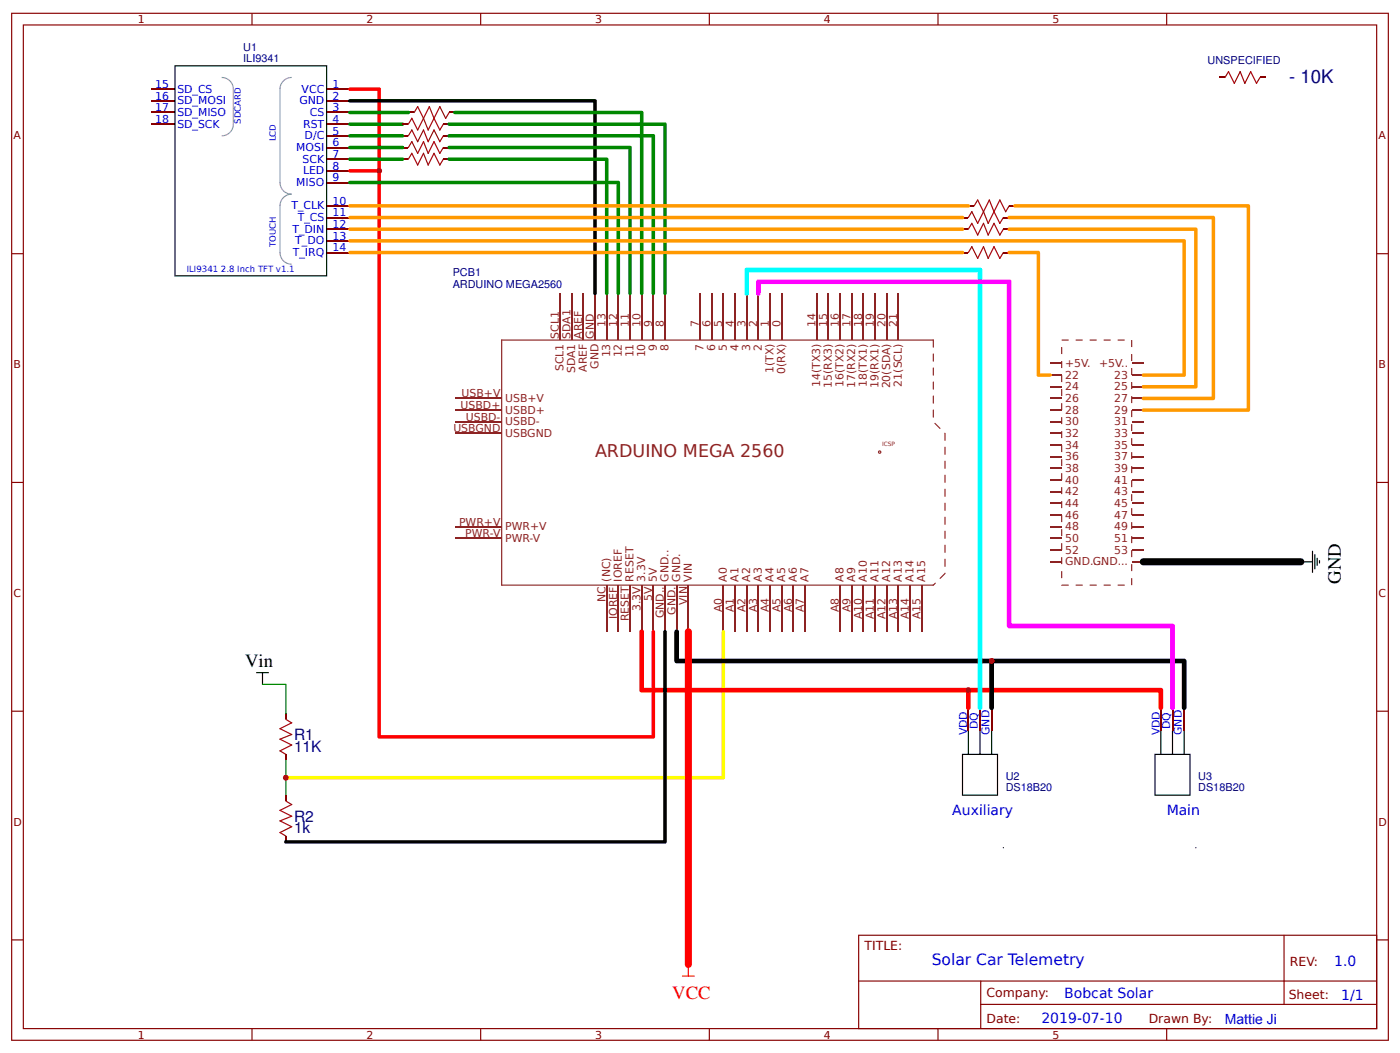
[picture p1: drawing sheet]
<svg xmlns="http://www.w3.org/2000/svg" width="317mm" height="239mm" viewBox="0 0 317 239" stroke-linecap="round" stroke-linejoin="round" font-family="sans-serif">
<g fill="#800">
<path d="M194.7 222.3h117.4l.1 .1-.1 .2h-117.3z"/>
<path d="M222.3 227.6h89.8l.1 .1-.1 .1h-89.7z"/>
<path d="M291.1 212l.2 .1v10.3l-.1 .2-.1-.2z"/>
<path d="M291.1 222.3l.2 .1v5.3l-.1 .1-.1-.1z"/>
<path d="M222.3 222.3l.2 .1v10.6l-.1 .1-.1-.1z"/>
<path d="M57 3v2.7h.3v-2.7zM108.9 3v2.7h.2v-2.7zM160.7 3v2.7h.3v-2.7zM212.6 3v2.7h.3v-2.7zM264.5 3v2.7h.2v-2.7zM2.6 57.4v.3h2.7v-.3zM312.2 57.4v.3h2.7v-.3zM2.6 109.2v.3h2.7v-.3zM312.2 109.2v.3h2.7v-.3zM2.6 161.1v.3h2.7v-.3zM312.2 161.1v.3h2.7v-.3zM2.6 213v.2h2.7v-.2zM312.2 213v.2h2.7v-.2zM57 233.2v2.6h.3v-2.6zM108.9 233.2v2.6h.2v-2.6zM160.7 233.2v2.6h.3v-2.6zM212.6 233.2v2.6h.3v-2.6zM264.5 233.2v2.6h.2v-2.6z"/>
<path d="M5.2 5.5v227.8h307.1v-227.8zM5.4 5.8h306.7v227.3h-306.7z"/>
<path d="M2.5 2.9v233.1h312.5v-233.1zM2.8 3.1h311.9v232.6h-311.9z"/>
<path d="M194.6 211.9v21.4h117.7v-21.4zM194.9 212.2h117.2v20.9h-117.2z"/>
</g>
<g fill="none" stroke="#8d2323" stroke-width=".26">
<path d="M127 66.5v10.6M129.6 66.5v10.6M132.3 66.5v10.6M134.9 66.5v10.6M137.6 66.5v10.6M140.2 66.5v10.6M142.9 66.5v10.6M145.5 66.5v10.6M148.2 66.5v10.6M150.8 66.5v10.6M158.8 66.5v10.6M161.4 66.5v10.6"/>
<path d="M164 66.5v10.6M166.7 66.5v10.6M169.3 66.5v10.6M172 66.5v10.6M174.6 66.5v10.6M177.3 66.5v10.6M185.2 66.5v10.6M187.9 66.5v10.6M190.5 66.5v10.6M193.1 66.5v10.6M195.8 66.5v10.6M198.4 66.5v10.6"/>
<path d="M201.1 66.5v10.6M203.7 66.5v10.6M103.2 98.3h10.6M103.2 95.6h10.6M103.2 93h10.6M103.2 90.3h10.6M238.1 98.3h2.7M238.1 95.6h2.7M238.1 93h2.7M238.1 90.3h2.7M238.1 82.4h2.7M238.1 85h2.7"/>
<path d="M238.1 87.7h2.7M256.6 98.3h2.7M256.6 95.6h2.7M256.6 93h2.7M256.6 90.3h2.7M256.6 82.4h2.7M256.6 85h2.7M256.6 87.7h2.7M103.2 119.4h10.6M238.1 119.4h2.7M238.1 100.9h2.7M238.1 103.6h2.7"/>
<path d="M238.1 106.2h2.7M238.1 108.8h2.7M238.1 111.5h2.7M238.1 114.1h2.7M238.1 116.8h2.7M256.6 119.4h2.7M256.6 100.9h2.7M256.6 103.6h2.7M256.6 106.2h2.7M256.6 108.8h2.7M256.6 111.5h2.7M256.6 114.1h2.7"/>
<path d="M256.6 116.8h2.7M103.2 122.1h10.6M137.6 132.7v10.5M140.2 132.7v10.5M142.9 132.7v10.5M145.5 132.7v10.5M148.2 132.7v10.5M150.8 132.7v10.5M153.5 132.7v10.5M156.1 132.7v10.5M164 132.7v10.5M166.7 132.7v10.5"/>
<path d="M169.3 132.7v10.5M172 132.7v10.5M174.6 132.7v10.5M177.3 132.7v10.5M179.9 132.7v10.5M182.6 132.7v10.5M190.5 132.7v10.5M193.1 132.7v10.5M195.8 132.7v10.5M198.4 132.7v10.5M201.1 132.7v10.5M203.7 132.7v10.5"/>
<path d="M206.4 132.7v10.5M209 132.7v10.5M238.1 122.1h2.7M238.1 124.7h2.7M238.1 127.4h2.7M256.6 122.1h2.7M256.6 124.7h2.7M256.6 127.4h2.7"/>
</g>
<g fill="#8d2323">
<path d="M113.7 77h98l.1 .1-.1 .1h-97.9z"/>
<path d="M113.7 132.6l98-.1 .1 .2-.1 .1h-97.9z"/>
<path d="M113.7 77l.2 .1v55.6l-.1 .1-.2-.1z"/>
<path d="M199.1 102.5a.4 .4 0 0 0 .8 0 .4 .4 0 0 0-.8 0zM199.4 102.5a.13 .13 0 0 1 .2 0 .13 .13 0 0 1-.2 0z"/>
<path d="M211.6 77l-.1 1.7 .2 .1 .1-.1v-1.6zM211.6 80.2l-.1 1.7 .2 .1 .1-.1v-1.6zM211.6 83.4l-.1 1.6 .2 .2 .1-.2v-1.6zM211.6 86.5l-.1 1.7 .2 .1 .1-.1v-1.6zM211.6 89.7l-.1 1.7 .2 .1 .1-.1v-1.6zM211.6 92.9l-.1 1.7 .2 .1 .1-.1v-1.6zM211.9 95.9v.2l1.2 1.1h.2v-.2l-1.2-1.1zM214.2 98.1v1.7l.1 .1 .1-.1v-1.5zM214.2 101.3v1.7l.1 .1 .1-.1v-1.6zM214.2 104.5v1.7l.1 .1 .1-.1v-1.6zM214.2 107.7v1.6l.1 .2 .1-.2v-1.6zM214.2 110.8v1.7l.1 .1 .1-.1v-1.6zM214.2 114v1.7l.1 .1 .1-.1v-1.6zM214.2 117.2v1.7l.1 .1 .1-.1v-1.6zM214.2 120.4v1.6l.1 .2 .1-.2v-1.6zM214.2 123.5v1.7l.1 .1 .1-.1v-1.6zM214.2 126.7v1.7l.1 .1 .1-.1v-1.6zM214.2 129.9l-1.1 1.1v.2l1.3-1.1v-.2zM212 132.1l-.4 .5v.2l.6-.5v-.2z"/>
<path d="M253.5 77v.2h1.6v-.2zM250.3 77v.2h1.6v-.2zM247.1 77v.2h1.6v-.2zM243.9 77v.2h1.6v-.2zM240.8 77v.2h1.6v-.2zM256.5 77.1v1.6h.3v-1.6zM240.6 78.7v1.6h.3v-1.6zM256.5 80.3v1.6h.3v-1.6zM240.6 81.9v1.5h.3v-1.5zM256.5 83.4v1.6h.3v-1.6zM240.6 85v1.6h.3v-1.6zM256.5 86.6v1.6h.3v-1.6zM240.6 88.2v1.6h.3v-1.6zM256.5 89.8v1.6h.3v-1.6zM240.6 91.4v1.6h.3v-1.6zM256.5 93v1.6h.3v-1.6zM240.6 94.6v1.5h.3v-1.5zM256.5 96.1v1.6h.3v-1.6zM240.6 97.7v1.6h.3v-1.6zM256.5 99.3v1.6h.3v-1.6zM240.6 100.9v1.6h.3v-1.6zM256.5 102.5v1.6h.3v-1.6zM240.6 104.1v1.6h.3v-1.6zM256.5 105.7v1.6h.3v-1.6zM240.6 107.3v1.5h.3v-1.5zM256.5 108.8v1.6h.3v-1.6zM240.6 110.4v1.6h.3v-1.6zM256.5 112v1.6h.3v-1.6zM240.6 113.6v1.6h.3v-1.6zM256.5 115.2v1.6h.3v-1.6zM240.6 116.8v1.6h.3v-1.6zM256.5 118.4v1.6h.3v-1.6zM240.6 120v1.5h.3v-1.5zM256.5 121.5v1.6h.3v-1.6zM240.6 123.1v1.6h.3v-1.6zM256.5 124.7v1.6h.3v-1.6zM240.6 126.3v1.6h.3v-1.6zM256.5 127.9v1.6h.3v-1.6zM240.6 129.5v1.6h.3v-1.6zM256.5 131.1v1.6h.3v-1.6zM243.9 132.5v.3h1.6v-.3zM247.1 132.5v.3h1.6v-.3zM250.3 132.5v.3h1.6v-.3zM253.5 132.5v.3h1.6v-.3zM240.8 132.5l-.2 .3h1.8v-.3z"/>
</g>
<path d="M59.4 152.4l.3 .1v2.7l-.2 .1-.1-.1zM58.1 152.4h2.8l.1 .1-.1 .1h-2.7z" fill="#000"/>
<g fill="#a00000">
<path d="M64.7 163l1.5 .8 .1 .2h-.2l-1.3-.8z"/>
<path d="M63.4 165.1l2.8 1.3 .1 .2h-.2l-2.7-1.3z"/>
<path d="M63.4 165.1l2.7-1.3h.2l-.1 .2-2.6 1.3z"/>
</g>
<path d="M64.7 161.8h.3v1.3h-.3z" fill="#800"/>
<g fill="#a00000">
<path d="M63.4 170.1l2.7-1.3 .2 .1-.1 .1-2.6 1.4z"/>
<path d="M63.4 167.5l2.7-1.1 .2 .1-.1 .1-2.7 1.1z"/>
<path d="M63.4 167.5l2.8 1.3 .1 .2h-.2l-2.7-1.3z"/>
<path d="M63.4 170.1l1.5 .8v.2h-.1l-1.4-.8z"/>
</g>
<path d="M64.7 171h.3v1.3h-.3z" fill="#800"/>
<g fill="#080">
<path d="M59.4 155.1h5.5v6.8l-.2-.1v-6.5h-5.2z"/>
<path d="M64.7 172.3h.3v8l-.2 .1-.1-.1z"/>
</g>
<path d="M64.5 176l.3-.1h98.8v-32.7l.4-.3 .4 .2v33.2l-.2 .4h-99.4l-.3-.2z" fill="#ff0"/>
<g fill="#a00000">
<path d="M64.7 181.5l1.5 .8 .1 .2h-.2l-1.3-.8z"/>
<path d="M63.4 183.6l2.8 1.3 .1 .2-.2 .1-2.7-1.4z"/>
<path d="M63.4 183.6l2.7-1.3h.2l-.1 .2-2.6 1.3z"/>
</g>
<path d="M64.7 180.3h.3v1.3h-.3z" fill="#800"/>
<g fill="#a00000">
<path d="M63.4 188.7l2.7-1.4 .2 .1-.1 .1-2.6 1.4z"/>
<path d="M63.4 186l2.7-1.1 .2 .1-.1 .2-2.7 1z"/>
<path d="M63.4 186l2.8 1.3 .1 .2-.2 .1-2.7-1.4z"/>
<path d="M63.4 188.7l1.5 .7v.2l-.1 .1-1.4-.8z"/>
</g>
<path d="M64.7 189.5h.3v1.4h-.3z" fill="#800"/>
<g fill="none" stroke="#800" stroke-width=".26">
<path d="M34.4 20.2h5.3M34.4 22.9h5.3M34.4 25.5h5.3M34.4 28.2h5.3M74.1 20.2h5.3M74.1 22.9h5.3M74.1 25.5h5.3M74.1 28.2h5.3M74.1 30.8h5.3M74.1 33.4h5.3M74.1 36.1h5.3M74.1 38.7h5.3"/>
<path d="M74.1 41.4h5.3M74.1 46.7h5.3M74.1 49.3h5.3M74.1 52h5.3M74.1 54.6h5.3M74.1 57.3h5.3"/>
</g>
<path d="M39.6 14.8v47.9h34.6v-47.9zM39.8 15.1h34.2v47.3h-34.2z" fill="#000"/>
<g fill="#999">
<path d="M63.4 20.1l.2 .1v21.2l-.1 .1-.1-.1z"/>
<path d="M63.4 46.6l.2 .1v10.6l-.1 .1-.1-.1z"/>
<path d="M64.1 44.8l1.3-.8 .7-.1v.3a2.51 2.51 0 0 0-2.5 2.5h-.2l.1-.8z"/>
<path d="M63.4 57.3h.2a2.51 2.51 0 0 0 2.5 2.5v.2h-.6l-1.2-.6-.7-1z"/>
<path d="M63.4 41.4h.2a2.51 2.51 0 0 0 2.5 2.5v.3l-.6-.1-1.2-.6-.7-1z"/>
<path d="M64.1 18.3l1.3-.8 .7-.1v.3a2.51 2.51 0 0 0-2.5 2.5h-.2l.1-.7z"/>
<path d="M52.8 20.1l.2 .1v8l-.1 .1-.1-.1z"/>
<path d="M50.3 17.4l1.1 .3 1 .7 .6 1.2v.6h-.2a2.51 2.51 0 0 0-2.5-2.5z"/>
<path d="M50.3 30.7a2.51 2.51 0 0 0 2.5-2.6l.2 .1-.1 .7-.6 1.2-1.3 .7-.7 .1z"/>
</g>
<path d="M79.1 19.9l.3-.1h6.6l.4 .4v146.5h61.4v-23.5l.1-.2 .3-.2 .2 .2 .2 .2v23.9l-.3 .3-62.3 .1-.4-.3v-146.6h-6.3l-.3-.3z" fill="#f00"/>
<path d="M79.1 22.6l.3-.1 55.8 .1 .1 .3v43.9l-.5 .1-.3-.4v-43.2h-55.1l-.4-.3z" fill="#000"/>
<g fill="#a00000">
<path d="M101.8 25.4l.2 .2-1 1.3v-.1z"/>
<path d="M99.7 24.1l.2 .1-1.4 2.7h-.1l-.1-.1z"/>
<path d="M99.7 24.1h.2l1.3 2.7-.1 .1h-.1z"/>
</g>
<path d="M101.9 25.4h1.3v.2h-1.3z" fill="#800"/>
<g fill="#a00000">
<path d="M94.6 24.1h.2l1.4 2.7-.1 .1h-.2z"/>
<path d="M97.3 24.1h.2l1.1 2.7-.1 .1h-.2z"/>
<path d="M97.3 24.1l.2 .1-1.3 2.7h-.2l-.1-.1z"/>
<path d="M94.6 24.1l.2 .1-.9 1.4-.1-.2z"/>
</g>
<path d="M92.6 25.4h1.3v.2h-1.3z" fill="#800"/>
<g fill="#080">
<path d="M79.1 25.2l.3-.1h13.2l.3 .1 .1 .3-.4 .4h-13.2l-.4-.2z"/>
<path d="M102.9 25.2l.3-.1 42.6 .1 .1 .3-.1 41.3-.4 .1-.3-.4v-40.6h-41.9l-.4-.2z"/>
<path d="M79.1 27.9l.3-.1h11.9l.3 .1 .1 .3-.4 .3h-11.9l-.4-.2z"/>
</g>
<g fill="#a00000">
<path d="M100.4 28.1l.3 .1-1 1.4-.1-.2z"/>
<path d="M98.3 26.7l.2 .2-1.3 2.6-.2 .1v-.2z"/>
<path d="M98.3 26.7l.2 .1 1.4 2.6-.1 .2-.2-.1z"/>
</g>
<path d="M100.5 28h1.4v.3h-1.4z" fill="#800"/>
<g fill="#a00000">
<path d="M93.3 26.7l.2 .1 1.3 2.6v.2l-.2-.1z"/>
<path d="M96 26.7l.2 .1 1 2.6v.2l-.2-.1z"/>
<path d="M95.9 26.7l.3 .2-1.4 2.6-.1 .1-.1-.2z"/>
<path d="M93.3 26.7l.2 .2-1 1.4v-.2z"/>
</g>
<path d="M91.3 28h1.3v.3h-1.3z" fill="#800"/>
<path d="M101.6 27.9l.3-.1h49.2l.1 .4-.1 38.6-.4 .1-.3-.4v-38h-48.5l-.4-.2z" fill="#080"/>
<g fill="#a00000">
<path d="M100.4 30.7l.3 .2-1 1.3-.1-.1z"/>
<path d="M98.3 29.4l.2 .1-1.3 2.7h-.2v-.1z"/>
<path d="M98.3 29.4h.2l1.4 2.7-.1 .1h-.2z"/>
</g>
<path d="M100.5 30.7h1.4v.2h-1.4z" fill="#800"/>
<g fill="#a00000">
<path d="M93.3 29.4h.2l1.3 2.7v.1h-.2z"/>
<path d="M96 29.4h.2l1 2.7v.1h-.2z"/>
<path d="M95.9 29.4l.3 .1-1.4 2.7h-.1l-.1-.1z"/>
<path d="M93.3 29.4l.2 .1-1 1.4v-.2z"/>
</g>
<path d="M91.3 30.7h1.3v.2h-1.3z" fill="#800"/>
<g fill="#a00000">
<path d="M100.4 36l.3 .1-1 1.4-.1-.1z"/>
<path d="M98.3 34.7l.2 .1-1.3 2.7h-.2v-.1z"/>
<path d="M98.3 34.7h.2l1.4 2.7-.1 .1h-.2z"/>
</g>
<path d="M100.5 36h1.4v.2h-1.4z" fill="#800"/>
<g fill="#a00000">
<path d="M93.3 34.7h.2l1.3 2.7v.1h-.2z"/>
<path d="M96 34.7h.2l1 2.7v.1h-.2z"/>
<path d="M95.9 34.7l.3 .1-1.4 2.7h-.1l-.1-.1z"/>
<path d="M93.3 34.7l.2 .1-1 1.4v-.2z"/>
</g>
<path d="M91.3 36h1.3v.2h-1.3z" fill="#800"/>
<g fill="#a00000">
<path d="M100.4 33.4l.3 .1-1 1.4-.1-.2z"/>
<path d="M98.3 32l.2 .2-1.3 2.6-.2 .1v-.2z"/>
<path d="M98.3 32l.2 .1 1.4 2.6-.1 .2-.2-.1z"/>
</g>
<path d="M100.5 33.3h1.4v.3h-1.4z" fill="#800"/>
<g fill="#a00000">
<path d="M93.3 32l.2 .1 1.3 2.6v.2l-.2-.1z"/>
<path d="M96 32l.2 .1 1 2.6v.2l-.2-.1z"/>
<path d="M95.9 32l.3 .2-1.4 2.6-.1 .1-.1-.2z"/>
<path d="M93.3 32l.2 .2-1 1.4v-.2z"/>
</g>
<path d="M91.3 33.3h1.3v.3h-1.3z" fill="#800"/>
<g fill="#a00000">
<path d="M228.8 46.6l.2 .1-1 1.4v-.2z"/>
<path d="M226.7 45.3l.2 .1-1.4 2.7h-.1l-.1-.2z"/>
<path d="M226.7 45.3h.2l1.3 2.6-.1 .2h-.1z"/>
</g>
<path d="M228.9 46.5h1.3v.3h-1.3z" fill="#800"/>
<g fill="#a00000">
<path d="M221.6 45.3h.2l1.4 2.6-.1 .2h-.2z"/>
<path d="M224.3 45.3h.2l1.1 2.7-.1 .1-.2-.1z"/>
<path d="M224.3 45.3l.2 .1-1.3 2.7h-.2l-.1-.2z"/>
<path d="M221.6 45.3l.2 .1-.9 1.4-.1-.2z"/>
</g>
<path d="M219.6 46.5h1.3v.3h-1.3z" fill="#800"/>
<g fill="#080">
<path d="M79.1 30.5l.3-.1h11.9l.3 .1 .1 .3-.4 .4h-11.9l-.4-.2z"/>
<path d="M101.6 30.5l.3-.1 46.5 .1 .2 .3-.1 36-.5 .1-.2-.4v-35.3h-45.9l-.4-.2z"/>
<path d="M79.1 33.2l.3-.2h11.9l.3 .2 .1 .2-.4 .4h-11.9l-.4-.2z"/>
<path d="M101.6 33.2l.3-.2 41.2 .1 .2 .3-.1 33.4-.4 .1-.3-.4v-32.7h-40.6l-.4-.2z"/>
</g>
<g fill="#a00000">
<path d="M227.4 49.2l.3 .2-1 1.4-.1-.2z"/>
<path d="M225.3 47.9l.2 .1-1.3 2.7-.2 .1v-.2z"/>
<path d="M225.3 47.9h.2l1.4 2.7-.1 .2-.2-.1z"/>
</g>
<path d="M227.5 49.2h1.4v.2h-1.4z" fill="#800"/>
<g fill="#a00000">
<path d="M220.3 47.9h.2l1.3 2.7v.2l-.2-.1z"/>
<path d="M223 47.9h.2l1 2.7v.2l-.2-.1z"/>
<path d="M222.9 47.9l.3 .1-1.4 2.7-.1 .1-.1-.2z"/>
<path d="M220.3 47.9l.2 .2-1 1.3v-.1z"/>
</g>
<path d="M218.3 49.2h1.3v.2h-1.3z" fill="#800"/>
<g fill="#a00000">
<path d="M227.4 51.9l.3 .1-1 1.4-.1-.2z"/>
<path d="M225.3 50.5l.2 .2-1.3 2.7h-.2v-.2z"/>
<path d="M225.3 50.5l.2 .1 1.4 2.6-.1 .2-.2-.1z"/>
</g>
<path d="M227.5 51.8h1.4v.3h-1.4z" fill="#800"/>
<g fill="#a00000">
<path d="M220.3 50.5l.2 .1 1.3 2.6v.2l-.2-.1z"/>
<path d="M223 50.5l.2 .1 1 2.6v.2l-.2-.1z"/>
<path d="M222.9 50.5l.3 .2-1.4 2.7h-.1l-.1-.2z"/>
<path d="M220.3 50.5l.2 .2-1 1.4v-.2z"/>
</g>
<path d="M218.3 51.8h1.3v.3h-1.3z" fill="#800"/>
<g fill="#a00000">
<path d="M227.4 57.2l.3 .1-1 1.4-.1-.2z"/>
<path d="M225.3 55.8l.2 .2-1.3 2.6-.2 .1v-.2z"/>
<path d="M225.3 55.8l.2 .1 1.4 2.6-.1 .2-.2-.1z"/>
</g>
<path d="M227.5 57.1h1.4v.3h-1.4z" fill="#800"/>
<g fill="#a00000">
<path d="M220.3 55.8l.2 .1 1.3 2.6v.2l-.2-.1z"/>
<path d="M223 55.8l.2 .1 1 2.6v.2l-.2-.1z"/>
<path d="M222.9 55.8l.3 .2-1.4 2.6-.1 .1-.1-.2z"/>
<path d="M220.3 55.8l.2 .2-1 1.4v-.2z"/>
</g>
<path d="M218.3 57.1h1.3v.3h-1.3z" fill="#800"/>
<g fill="#080">
<path d="M79.1 35.8l.3-.1h11.9l.3 .1 .1 .3-.4 .4h-11.9l-.4-.3z"/>
<path d="M101.6 35.8l.3-.1 35.9 .1 .2 .3-.1 30.7-.5 .1-.2-.4v-30h-35.3l-.4-.3z"/>
</g>
<path d="M79.1 38.5l.3-.2h6.6l.3 .2 .1 .2-.4 .4h-6.6l-.4-.2z" fill="#f00"/>
<path d="M79.1 41.1l.3-.1h61l.2 .4v25.3l-.4 .2-.4-.4v-24.7h-60.4l-.4-.3z" fill="#080"/>
<g fill="#f90">
<path d="M79.1 46.4l.3-.1h140.2l.3 .1 .1 .3-.1 .2-.3 .2h-140.2l-.4-.3z"/>
<path d="M229.9 46.4l.3-.1 53.2 .1 .1 .3-.1 46.5-.3 .2h-23.8l-.3-.2-.1-.2 .1-.3 .3-.1h23.4v-45.5h-52.5l-.4-.3z"/>
<path d="M79.1 49l.3-.1h138.9l.3 .1 .1 .3-.1 .3-.3 .1h-138.9l-.4-.2z"/>
<path d="M228.6 49l.3-.1 46.5 .1 .2 .3-.1 41.3-.3 .1h-15.9l-.3-.1-.1-.3 .4-.4h15.5v-40.2h-45.9l-.4-.2z"/>
<path d="M79.1 51.7l.3-.1h138.9l.3 .1 .1 .3-.1 .2-.3 .2h-138.9l-.4-.3z"/>
<path d="M228.6 51.7l.3-.1 42.5 .1 .2 .3-.1 35.9-.3 .2h-11.9l-.3-.1-.1-.3 .4-.4h11.5v-34.9h-41.9l-.4-.3z"/>
<path d="M79.1 54.3l.3-.1h189.2l.3 .4v30.5l-.3 .3h-9.3l-.4-.4 .1-.2 .3-.2h8.9v-29.6h-188.8l-.4-.2z"/>
<path d="M79.1 57l.3-.1h138.9l.3 .1 .1 .3-.1 .2-.3 .2h-138.9l-.4-.3z"/>
<path d="M228.6 57l.3-.1h6.6l.4 .2v27.5l2.3 .1 .3 .3-.2 .4h-2.9l-.3-.3v-27.4l-6.3-.1-.3-.2z"/>
</g>
<g fill="#a00000">
<path d="M285.7 17.5l.2 .1-1 1.4-.1-.2z"/>
<path d="M283.5 16.2l.3 .1-1.4 2.7h-.1l-.1-.2z"/>
<path d="M283.5 16.2h.3l1.3 2.6-.1 .2-.2-.1z"/>
</g>
<path d="M285.8 17.4h1.3v.3h-1.3z" fill="#800"/>
<g fill="#a00000">
<path d="M278.5 16.2h.2l1.4 2.6-.1 .2-.2-.1z"/>
<path d="M281.2 16.2h.2l1 2.6v.2l-.2-.1z"/>
<path d="M281.2 16.2l.2 .1-1.4 2.7h-.1l-.1-.2z"/>
<path d="M278.5 16.2l.2 .1-.9 1.4-.1-.2z"/>
</g>
<path d="M276.5 17.4h1.3v.3h-1.3z" fill="#800"/>
<g fill="#000">
<path d="M219.5 165.6l.2 .1v5.3l-.1 .2-.1-.2zM222.2 165.6l.2 .1v5.3l-.1 .2-.2-.2zM224.8 165.6l.2 .1v5.3l-.1 .2-.1-.2zM263.2 165.6l.2 .1v5.3l-.1 .2-.2-.2zM265.8 165.6l.2 .1v5.3l-.1 .2-.1-.2zM268.5 165.6l.2 .1v5.3l-.1 .2-.2-.2z"/>
<path d="M218.1 170.9v9.5h8.3v-9.5zM218.4 171.2h7.7v9h-7.7z"/>
<path d="M261.8 170.9v9.5h8.2v-9.5zM262.1 171.2h7.6v9h-7.6z"/>
<circle cx="227.5" cy="192.2" r=".13"/>
<circle cx="271.2" cy="192.2" r=".13"/>
</g>
<path d="M219.6 160.4v5.3M222.3 160.4v5.3M224.9 160.4v5.3M263.3 160.4v5.3M265.9 160.4v5.3M268.6 160.4v5.3" fill="none" stroke="#800" stroke-width=".26"/>
<g fill="#f00">
<path d="M145.1 142.9l.6-.2 .3 .5 .1 12.7h117.2l.3 .2 .2 .3v4.1l-.2 .3-.3 .2-.3-.1-.2-.3-.1-3.6h-117.3l-.3-.2-.1-.3v-13.3z"/>
<path d="M219.2 156.1l.6-.1 .3 .4v4.1l-.1 .3-.4 .2-.3-.2-.2-.3v-4z"/>
</g>
<path d="M224.5 149.5l.6-.1 .3 .4v10.7l-.1 .3-.4 .2-.4-.2-.1-.3v-10.6zM153.1 142.9l.5-.2 .4 .5v6.1h114.6l.3 .2 .2 .3v10.7l-.2 .3-.4 .2-.3-.2-.2-.3v-10.1h-114.6l-.3-.2-.2-.3v-6.7zM64.5 190.6l.3-.1h85.6v-47.3l.3-.3 .5 .2v47.8l-.2 .3-86.2 .1-.3-.3z" fill="#000"/>
<path d="M169 60.8l.3-.1h53l.4 .3 .1 99.4-.3 .5h-.5l-.3-.5v-98.6h-51.8v4.8l-.2 .3-.4 .1-.3-.1-.2-.3v-5.4z" fill="#0ff"/>
<path d="M171.6 63.5l.4-.2h56.9l.3 .2 .2 .4v77.5l36.7 .1 .3 .4v18.5l-.1 .4-.6 .1-.3-.4v-18h-36.5l-.5-.4-.1-77.7h-55.8v2.2l-.2 .3-.3 .1-.4-.1-.1-.3v-2.8z" fill="#f0f"/>
<g fill="#f00">
<path d="M155.5 142.7l.4-.2h.5l.4 .3 .1 .4v75.5l-.2 .5-.6 .2-.5-.2-.3-.5v-75.5z"/>
<path d="M156 218.6l.2 .1v2.6l-.1 .1-.1-.1z"/>
<path d="M154.7 221.2h2.7l.2 .1-.2 .1h-2.6z"/>
</g>
<path d="M258.7 126.8l.6-.2h35.7l.6 .2 .2 .6-.2 .5-.6 .3h-35.7l-.5-.2-.2-.3-.1-.5zM294.9 127.3l2.8-.1 .1 .2-.1 .1h-2.7zM297.6 124.9l.2 .1v4.8l-.1 .1-.2-.1zM298.1 125.7l.2 .1v3.2l-.1 .1-.1-.1zM298.6 126.5l.2 .1v1.6l-.1 .1-.1-.1zM299.2 127l.2 .1-.1 .7-.2-.1z" fill="#000"/>
<g fill="#c00">
<circle cx="219.6" cy="156.5" r=".66"/>
<circle cx="86" cy="38.7" r=".66"/>
<circle cx="64.8" cy="176.3" r=".66"/>
<circle cx="224.9" cy="149.9" r=".66"/>
</g>
<g fill="#fff">
<path d="M281.3 228.9l-4 4.1h22.5l4.1-4.1zM277.3 228.9v4.1h4v-4.1zM299.8 228.9v4.1h4.1v-4.1z"/>
<path d="M281.3 228.9l-4 4.1h22.5l4.1-4.1zM277.3 228.9v4.1h4v-4.1zM299.8 228.9v4.1h4.1v-4.1z"/>
</g>
<text font-size="4.2" fill="#000080" x="292.4" y="18.9">- 10K</text>
<g font-size="4.2">
<text x="304.1" y="132.3" transform="rotate(-90 304.1 132.3)">GND</text>
<text x="55.6" y="151.2">Vin</text>
</g>
<text font-size="4.2" fill="#f00" x="152.5" y="226.5">VCC</text>
<text font-size="4" fill="#8d2323" x="134.9" y="103.6">ARDUINO MEGA 2560</text>
<g font-size="3.5" fill="#000080">
<text x="66.7" y="167.9">R1</text>
<text x="66.7" y="170.4">11K</text>
<text x="66.7" y="188.9">1k</text>
<text x="66.7" y="186.4">R2</text>
</g>
<text font-size="3.5" fill="#00f" x="211.3" y="218.8">Solar Car Telemetry</text>
<g font-size="3.2" fill="#00f">
<text x="216" y="184.9">Auxiliary</text>
<text x="264.6" y="184.9">Main</text>
<text x="302.6" y="219">1.0</text>
<text x="241.4" y="226.2">Bobcat Solar</text>
<text x="304.2" y="226.7">1/1</text>
<text x="236.2" y="232">2019-07-10</text>
<text x="277.8" y="232.2">Mattie Ji</text>
</g>
<g font-size="2.8" fill="#800">
<text x="196.1" y="215.5">TITLE:</text>
<text x="292.5" y="219">REV:</text>
<text x="223.7" y="226.1">Company:</text>
<text x="292.3" y="226.6">Sheet:</text>
<text x="223.7" y="231.9">Date:</text>
<text x="260.5" y="231.9">Drawn By:</text>
</g>
<g font-size="2.5" fill="#800">
<text x="31.2" y="5.3">1</text>
<text x="83.1" y="5.3">2</text>
<text x="134.9" y="5.3">3</text>
<text x="186.8" y="5.3">4</text>
<text x="238.7" y="5.3">5</text>
<text x="3" y="31.6">A</text>
<text x="312.6" y="31.6">A</text>
<text x="3" y="83.4">B</text>
<text x="312.6" y="83.4">B</text>
<text x="3" y="135.3">C</text>
<text x="312.6" y="135.3">C</text>
<text x="3" y="187.2">D</text>
<text x="312.6" y="187.2">D</text>
<text x="31.2" y="235.5">1</text>
<text x="83.1" y="235.5">2</text>
<text x="134.9" y="235.5">3</text>
<text x="186.8" y="235.5">4</text>
<text x="238.7" y="235.5">5</text>
</g>
<g font-size="2.5" fill="#000080">
<text x="55.2" y="11.6">U1</text>
<text x="55.2" y="14.1">ILI9341</text>
<text x="273.8" y="14.6">UNSPECIFIED</text>
<text x="102.7" y="65.2">ARDUINO MEGA2560</text>
<text x="102.7" y="62.7">PCB1</text>
<text x="228.1" y="179.4">DS18B20</text>
<text x="228.1" y="176.9">U2</text>
<text x="271.7" y="179.4">DS18B20</text>
<text x="271.7" y="176.9">U3</text>
</g>
<g font-size="2.5" fill="#00f">
<text x="35.2" y="19.9">15</text>
<text x="35.2" y="22.6">16</text>
<text x="40.2" y="21">SD_CS</text>
<text x="40.2" y="23.7">SD_MOSI</text>
<text x="67.9" y="23.7">GND</text>
<text x="68.4" y="21">VCC</text>
<text x="75.4" y="22.6">2</text>
<text x="75.4" y="19.9">1</text>
<text x="35.2" y="25.2">17</text>
<text x="35.2" y="27.9">18</text>
<text x="40.2" y="26.3">SD_MISO</text>
<text x="40.2" y="28.9">SD_SCK</text>
<text x="68.8" y="28.9">RST</text>
<text x="70.3" y="26.3">CS</text>
<text x="75.4" y="27.9">4</text>
<text x="75.4" y="25.2">3</text>
<text x="67.2" y="34.2">MOSI</text>
<text x="69.1" y="31.6">D/C</text>
<text x="75.4" y="33.2">6</text>
<text x="75.4" y="35.8">7</text>
<text x="75.4" y="30.5">5</text>
<text x="68.6" y="36.9">SCK</text>
<text x="68.7" y="39.5">LED</text>
<text x="75.4" y="41.1">9</text>
<text x="75.4" y="38.5">8</text>
<text x="66.1" y="47.5">T_CLK</text>
<text x="67.2" y="42.2">MISO</text>
<text x="75.4" y="46.4">10</text>
<text x="66.3" y="52.8">T_DIN</text>
<text x="67.5" y="50.1">T_CS</text>
<text x="75.4" y="51.7">12</text>
<text x="75.4" y="49.1">11</text>
<text x="66.4" y="58">T_IRQ</text>
<text x="67" y="55.4">T_DO</text>
<text x="75.4" y="57">14</text>
<text x="75.4" y="54.3">13</text>
<text x="219.3" y="166.7" transform="rotate(-90 219.3 166.7)">VDD</text>
<text x="221.7" y="165.3" transform="rotate(-90 221.7 165.3)">DQ</text>
<text x="224.4" y="166.6" transform="rotate(-90 224.4 166.6)">GND</text>
<text x="263" y="166.7" transform="rotate(-90 263 166.7)">VDD</text>
<text x="265.4" y="165.3" transform="rotate(-90 265.4 165.3)">DQ</text>
<text x="268" y="166.6" transform="rotate(-90 268 166.6)">GND</text>
</g>
<g font-size="2.5" fill="#8d2323">
<text x="126.7" y="76.8" transform="rotate(-90 126.7 76.8)">SCL1</text>
<text x="129.4" y="76.8" transform="rotate(-90 129.4 76.8)">SDA1</text>
<text x="132" y="76.8" transform="rotate(-90 132 76.8)">AREF</text>
<text x="134.7" y="76.8" transform="rotate(-90 134.7 76.8)">GND</text>
<text x="137.3" y="74.2" transform="rotate(-90 137.3 74.2)">13</text>
<text x="140" y="74.2" transform="rotate(-90 140 74.2)">12</text>
<text x="142.6" y="74.2" transform="rotate(-90 142.6 74.2)">11</text>
<text x="145.3" y="74.2" transform="rotate(-90 145.3 74.2)">10</text>
<text x="147.9" y="74.2" transform="rotate(-90 147.9 74.2)">9</text>
<text x="150.5" y="74.2" transform="rotate(-90 150.5 74.2)">8</text>
<text x="158.5" y="74.2" transform="rotate(-90 158.5 74.2)">7</text>
<text x="161.1" y="74.2" transform="rotate(-90 161.1 74.2)">6</text>
<text x="163.8" y="74.2" transform="rotate(-90 163.8 74.2)">5</text>
<text x="166.4" y="74.2" transform="rotate(-90 166.4 74.2)">4</text>
<text x="169.1" y="74.2" transform="rotate(-90 169.1 74.2)">3</text>
<text x="171.7" y="74.2" transform="rotate(-90 171.7 74.2)">2</text>
<text x="174.4" y="74.2" transform="rotate(-90 174.4 74.2)">1</text>
<text x="177" y="74.2" transform="rotate(-90 177 74.2)">0</text>
<text x="184.9" y="74.2" transform="rotate(-90 184.9 74.2)">14</text>
<text x="187.6" y="74.2" transform="rotate(-90 187.6 74.2)">15</text>
<text x="190.2" y="74.2" transform="rotate(-90 190.2 74.2)">16</text>
<text x="192.9" y="74.2" transform="rotate(-90 192.9 74.2)">17</text>
<text x="195.5" y="74.2" transform="rotate(-90 195.5 74.2)">18</text>
<text x="198.2" y="74.2" transform="rotate(-90 198.2 74.2)">19</text>
<text x="200.8" y="74.2" transform="rotate(-90 200.8 74.2)">20</text>
<text x="203.5" y="74.2" transform="rotate(-90 203.5 74.2)">21</text>
<text x="135.7" y="83.6" transform="rotate(-90 135.7 83.6)">GND</text>
<text x="138.4" y="81" transform="rotate(-90 138.4 81)">13</text>
<text x="141" y="81" transform="rotate(-90 141 81)">12</text>
<text x="143.7" y="81" transform="rotate(-90 143.7 81)">11</text>
<text x="146.3" y="81" transform="rotate(-90 146.3 81)">10</text>
<text x="149" y="79.5" transform="rotate(-90 149 79.5)">9</text>
<text x="151.6" y="79.5" transform="rotate(-90 151.6 79.5)">8</text>
<text x="159.5" y="79.5" transform="rotate(-90 159.5 79.5)">7</text>
<text x="162.2" y="79.5" transform="rotate(-90 162.2 79.5)">6</text>
<text x="164.8" y="79.5" transform="rotate(-90 164.8 79.5)">5</text>
<text x="167.5" y="79.5" transform="rotate(-90 167.5 79.5)">4</text>
<text x="170.1" y="79.5" transform="rotate(-90 170.1 79.5)">3</text>
<text x="172.8" y="79.5" transform="rotate(-90 172.8 79.5)">2</text>
<text x="241.6" y="83.2">+5V.</text>
<text x="249.3" y="83.2">+5V..</text>
<text x="127.8" y="84.1" transform="rotate(-90 127.8 84.1)">SCL1</text>
<text x="130.4" y="84.6" transform="rotate(-90 130.4 84.6)">SDA1</text>
<text x="133.1" y="84.3" transform="rotate(-90 133.1 84.3)">AREF</text>
<text x="175.4" y="84.6" transform="rotate(-90 175.4 84.6)">1(TX)</text>
<text x="178.1" y="84.8" transform="rotate(-90 178.1 84.8)">0(RX)</text>
<text x="186" y="87.7" transform="rotate(-90 186 87.7)">14(TX3)</text>
<text x="188.6" y="87.9" transform="rotate(-90 188.6 87.9)">15(RX3)</text>
<text x="191.3" y="87.7" transform="rotate(-90 191.3 87.7)">16(TX2)</text>
<text x="193.9" y="87.9" transform="rotate(-90 193.9 87.9)">17(RX2)</text>
<text x="196.6" y="87.7" transform="rotate(-90 196.6 87.7)">18(TX1)</text>
<text x="199.2" y="87.9" transform="rotate(-90 199.2 87.9)">19(RX1)</text>
<text x="201.9" y="88.1" transform="rotate(-90 201.9 88.1)">20(SDA)</text>
<text x="204.5" y="87.6" transform="rotate(-90 204.5 87.6)">21(SCL)</text>
<text x="241.6" y="88.5">24</text>
<text x="241.6" y="85.8">22</text>
<text x="252.7" y="85.8">23</text>
<text x="252.7" y="88.5">25</text>
<text x="104.5" y="92.7">USBD+</text>
<text x="104.7" y="90.1">USB+V</text>
<text x="105.6" y="95.4">USBD-</text>
<text x="114.6" y="93.8">USBD+</text>
<text x="114.6" y="91.1">USB+V</text>
<text x="241.6" y="93.8">28</text>
<text x="241.6" y="91.1">26</text>
<text x="252.7" y="91.1">27</text>
<text x="252.7" y="93.8">29</text>
<text x="102.8" y="98">USBGND</text>
<text x="114.6" y="99.1">USBGND</text>
<text x="114.6" y="96.4">USBD-</text>
<text x="241.6" y="101.7">34</text>
<text x="241.6" y="99.1">32</text>
<text x="241.6" y="96.4">30</text>
<text x="252.7" y="96.4">31</text>
<text x="252.7" y="99.1">33</text>
<text x="252.7" y="101.7">35</text>
<text x="241.6" y="107">38</text>
<text x="241.6" y="104.3">36</text>
<text x="252.7" y="104.3">37</text>
<text x="252.7" y="107">39</text>
<text x="241.6" y="112.3">42</text>
<text x="241.6" y="109.6">40</text>
<text x="252.7" y="109.6">41</text>
<text x="252.7" y="112.3">43</text>
<text x="104.1" y="119.2">PWR+V</text>
<text x="241.6" y="117.6">46</text>
<text x="241.6" y="114.9">44</text>
<text x="252.7" y="114.9">45</text>
<text x="252.7" y="117.6">47</text>
<text x="105.5" y="121.8">PWR-V</text>
<text x="114.6" y="122.9">PWR-V</text>
<text x="114.6" y="120.2">PWR+V</text>
<text x="241.6" y="125.5">52</text>
<text x="241.6" y="122.9">50</text>
<text x="241.6" y="120.2">48</text>
<text x="252.7" y="120.2">49</text>
<text x="252.7" y="122.9">51</text>
<text x="252.7" y="125.5">53</text>
<text x="138.4" y="131.9" transform="rotate(-90 138.4 131.9)">(NC)</text>
<text x="141" y="131.9" transform="rotate(-90 141 131.9)">IOREF</text>
<text x="143.7" y="131.9" transform="rotate(-90 143.7 131.9)">RESET</text>
<text x="146.3" y="131.9" transform="rotate(-90 146.3 131.9)">3.3V</text>
<text x="149" y="131.9" transform="rotate(-90 149 131.9)">5V</text>
<text x="151.6" y="131.9" transform="rotate(-90 151.6 131.9)">GND..</text>
<text x="154.3" y="131.9" transform="rotate(-90 154.3 131.9)">GND.</text>
<text x="156.9" y="131.9" transform="rotate(-90 156.9 131.9)">VIN</text>
<text x="164.8" y="131.9" transform="rotate(-90 164.8 131.9)">A0</text>
<text x="167.5" y="131.9" transform="rotate(-90 167.5 131.9)">A1</text>
<text x="170.1" y="131.9" transform="rotate(-90 170.1 131.9)">A2</text>
<text x="172.8" y="131.9" transform="rotate(-90 172.8 131.9)">A3</text>
<text x="175.4" y="131.9" transform="rotate(-90 175.4 131.9)">A4</text>
<text x="178.1" y="131.9" transform="rotate(-90 178.1 131.9)">A5</text>
<text x="180.7" y="131.9" transform="rotate(-90 180.7 131.9)">A6</text>
<text x="183.4" y="131.9" transform="rotate(-90 183.4 131.9)">A7</text>
<text x="191.3" y="131.9" transform="rotate(-90 191.3 131.9)">A8</text>
<text x="193.9" y="131.9" transform="rotate(-90 193.9 131.9)">A9</text>
<text x="196.6" y="131.9" transform="rotate(-90 196.6 131.9)">A10</text>
<text x="199.2" y="131.9" transform="rotate(-90 199.2 131.9)">A11</text>
<text x="201.9" y="131.9" transform="rotate(-90 201.9 131.9)">A12</text>
<text x="204.5" y="131.9" transform="rotate(-90 204.5 131.9)">A13</text>
<text x="207.2" y="131.9" transform="rotate(-90 207.2 131.9)">A14</text>
<text x="209.8" y="131.9" transform="rotate(-90 209.8 131.9)">A15</text>
<text x="241.6" y="128.2">GND....</text>
<text x="247.8" y="128.2">GND...</text>
<text x="137.3" y="136.5" transform="rotate(-90 137.3 136.5)">NC</text>
<text x="147.9" y="136.2" transform="rotate(-90 147.9 136.2)">5V</text>
<text x="155.8" y="137.2" transform="rotate(-90 155.8 137.2)">VIN</text>
<text x="140" y="140.3" transform="rotate(-90 140 140.3)">IOREF</text>
<text x="142.6" y="140.8" transform="rotate(-90 142.6 140.8)">RESET</text>
<text x="145.3" y="138.5" transform="rotate(-90 145.3 138.5)">3.3V</text>
<text x="150.5" y="140.2" transform="rotate(-90 150.5 140.2)">GND..</text>
<text x="153.2" y="139.4" transform="rotate(-90 153.2 139.4)">GND.</text>
<text x="163.8" y="138.8" transform="rotate(-90 163.8 138.8)">A0</text>
<text x="166.4" y="138.8" transform="rotate(-90 166.4 138.8)">A1</text>
<text x="169.1" y="138.8" transform="rotate(-90 169.1 138.8)">A2</text>
<text x="171.7" y="138.8" transform="rotate(-90 171.7 138.8)">A3</text>
<text x="174.4" y="138.8" transform="rotate(-90 174.4 138.8)">A4</text>
<text x="177" y="138.8" transform="rotate(-90 177 138.8)">A5</text>
<text x="179.7" y="138.8" transform="rotate(-90 179.7 138.8)">A6</text>
<text x="182.3" y="138.8" transform="rotate(-90 182.3 138.8)">A7</text>
<text x="190.2" y="138.8" transform="rotate(-90 190.2 138.8)">A8</text>
<text x="192.9" y="138.8" transform="rotate(-90 192.9 138.8)">A9</text>
<text x="195.5" y="140.4" transform="rotate(-90 195.5 140.4)">A10</text>
<text x="198.2" y="140.4" transform="rotate(-90 198.2 140.4)">A11</text>
<text x="200.8" y="140.4" transform="rotate(-90 200.8 140.4)">A12</text>
<text x="203.5" y="140.4" transform="rotate(-90 203.5 140.4)">A13</text>
<text x="206.1" y="140.4" transform="rotate(-90 206.1 140.4)">A14</text>
<text x="208.8" y="140.4" transform="rotate(-90 208.8 140.4)">A15</text>
</g>
<g font-size="1.9" fill="#00f">
<text x="54.6" y="28.1" transform="rotate(-90 54.6 28.1)">SDCARD</text>
<text x="62.6" y="32" transform="rotate(-90 62.6 32)">LCD</text>
<text x="62.6" y="56" transform="rotate(-90 62.6 56)">TOUCH</text>
<text x="42.3" y="61.6">ILI9341 2.8 Inch TFT v1.1</text>
</g>
<text font-size="1.3" fill="#8d2323" x="200" y="101.2">ICSP</text>
</svg>
